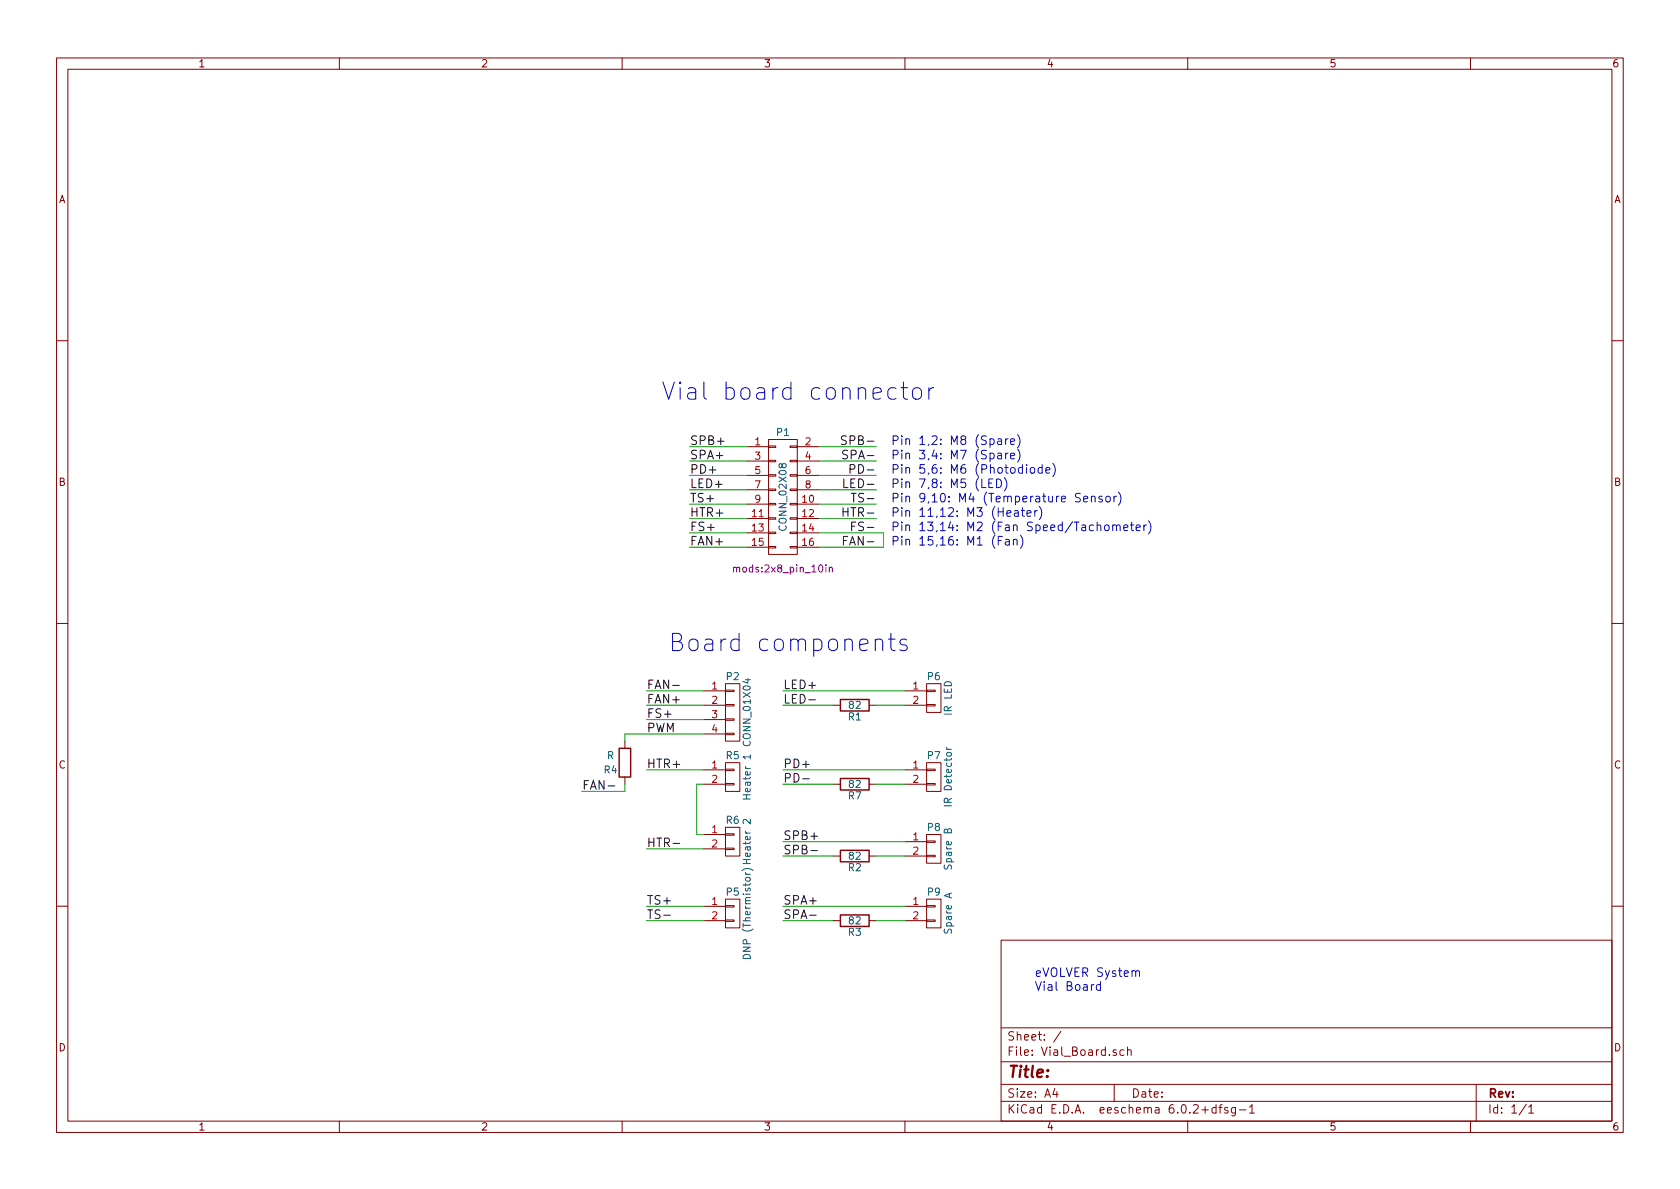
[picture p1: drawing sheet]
<svg xmlns="http://www.w3.org/2000/svg" width="297mm" height="210mm" viewBox="0 0 297 210" stroke-linecap="round" stroke-linejoin="round" font-family="sans-serif">
<g fill="none" stroke="#840000" stroke-width=".18">
<path d="M10 10.2h277v190.1h-277zM12 12.2h273v186.1h-273zM60 10.2v2M110 10.2v2M160 10.2v2M210 10.2v2M260 10.2v2M10 60.2h2M132.1 79h3.8M135.9 78.9h1.3v.2h-1.3zM135.9 77.7h5.1v20.3h-5.1zM139.7 78.9h1.3v.2h-1.3z"/>
<path d="M141 79h3.8M285 60.2h2M132.1 89.1h3.8M132.1 91.7h3.8M132.1 94.2h3.8M132.1 96.8h3.8M132.1 81.5h3.8M132.1 84.1h3.8M132.1 86.6h3.8M135.9 96.6h1.3v.3h-1.3zM135.9 94.1h1.3v.3h-1.3zM135.9 91.6h1.3v.2h-1.3z"/>
<path d="M135.9 89h1.3v.3h-1.3zM135.9 86.5h1.3v.2h-1.3zM135.9 83.9h1.3v.3h-1.3zM135.9 81.4h1.3v.3h-1.3zM139.7 96.6h1.3v.3h-1.3zM139.7 94.1h1.3v.3h-1.3zM139.7 91.6h1.3v.2h-1.3zM139.7 89h1.3v.3h-1.3zM139.7 86.5h1.3v.2h-1.3zM139.7 83.9h1.3v.3h-1.3zM139.7 81.4h1.3v.3h-1.3zM141 89.1h3.8"/>
<path d="M141 91.7h3.8M141 94.2h3.8M141 96.8h3.8M141 81.5h3.8M141 84.1h3.8M141 86.6h3.8M10 110.2h2M285 110.2h2M110.5 131.1v1.2M110.5 137.4v1.3M124.5 122.2h3.8M124.5 124.7h3.8"/>
<path d="M124.5 127.2h3.8M124.5 129.8h3.8M124.5 136.1h3.8M124.5 138.7h3.8M128.3 129.7h1.5v.2h-1.5zM128.3 127.1h1.5v.3h-1.5zM128.3 124.6h1.5v.2h-1.5zM128.3 122h1.5v.3h-1.5zM128.3 120.9h2.5v10.2h-2.5zM128.3 138.6h1.5v.2h-1.5zM128.3 136h1.5v.3h-1.5zM128.3 134.9h2.5v5h-2.5z"/>
<path d="M147.3 124.7h1.3M147.3 138.7h1.3M153.7 124.7h1.2M153.7 138.7h1.2M160 122.2h3.8M160 124.7h3.8M160 136.1h3.8M160 138.7h3.8M163.8 124.6h1.6v.2h-1.6zM163.8 122h1.6v.3h-1.6zM163.8 120.9h2.6v5.1h-2.6zM163.8 138.6h1.6v.2h-1.6z"/>
<path d="M163.8 136h1.6v.3h-1.6zM163.8 134.9h2.6v5h-2.6zM124.5 147.6h3.8M124.5 150.1h3.8M128.3 150h1.5v.2h-1.5zM128.3 147.4h1.5v.3h-1.5zM128.3 146.3h2.5v5.1h-2.5zM128.3 159h2.5v5.1h-2.5zM147.3 151.4h1.3M153.7 151.4h1.2M160 148.8h3.8M160 151.4h3.8"/>
<path d="M163.8 151.3h1.6v.2h-1.6zM163.8 148.7h1.6v.3h-1.6zM163.8 147.6h2.6v5h-2.6zM163.8 159h2.6v5.1h-2.6zM10 160.2h2M124.5 162.8h3.8M124.5 160.3h3.8M128.3 162.7h1.5v.2h-1.5zM128.3 160.1h1.5v.3h-1.5zM147.3 162.8h1.3M153.7 162.8h1.2M160 162.8h3.8"/>
<path d="M160 160.3h3.8M163.8 162.7h1.6v.2h-1.6zM163.8 160.1h1.6v.3h-1.6zM177 166.3h108v32h-108zM285 160.2h2M60 198.3v2M110 198.3v2M160 198.3v2M177 194.8h108M177 191.8h108M177 187.8h108M177 181.8h108"/>
<path d="M186.5 192.5l-.4 1h1M186.9 193v1M187.6 182.4l-1.3 1.9M197 191.8v3M197.4 185.7l-.4-.1-.2 .2 .1 .3 .5 .1v.4h-.6M198.7 185.7l-.4-.1-.3 .3v.4l.1 .3h.6M199.4 185.8l.2-.2 .3 .1 .1 .9M199.4 185.1v1.5M210 198.3v2M215 195.9l-.4-.1-.3 .3v.4l.1 .3h.6M215 195.3v1.5M215.5 195.8h.6"/>
<path d="M216.1 195.3l-.4 .2v1.3M217.1 195.9l-.4-.1-.2 .2 .1 .3 .5 .1v.4h-.6M218.4 195.8v1.2l-.3 .3h-.3M218.4 195.9l-.4-.1-.3 .3v.4l.2 .3h.5M219.1 196.3h1.2M220.9 195.8l.5-.5v1.5M220.9 196.8h.9M260 198.3v2M261 191.8v6.5M269.9 195.3l-1.3 1.9M270.3 195.8l.4-.5v1.5M270.3 196.8h.9"/>
</g>
<path d="M109.5 132.3h2v5.1h-2zM148.6 123.7h5.1v2h-5.1zM148.6 137.7h5.1v2h-5.1zM148.6 150.4h5.1v2h-5.1zM148.6 161.8h5.1v2h-5.1z" fill="none" stroke="#840000" stroke-width=".25"/>
<path d="M132.7 133.8h-1.3l.3 .4M132.7 133.5v.7M167.4 132.1l.2 .4M167.4 132.5h.8M131.2 153.9a1.46 1.46 0 0 1 1.9 0M131.8 154.3l.2 .3M132.7 144.9v.8l-1-.8-.3 .2 .1 .5M131.6 168.9a.66 .66 0 0 1 .7-.1 .66 .66 0 0 1 .4 .7h-1.3z" fill="none" stroke="#006464" stroke-width=".18"/>
<path d="M146 99.9v.1M129.7 100.4l.2-.1 .3 .1v.8M129.7 100.3v.9M146.6 100.4l.2-.1 .3 .1 .1 .8M146.6 100.3v.9" fill="none" stroke="#840084" stroke-width=".18"/>
<g fill="none" stroke="#0f0f0f" stroke-width=".18">
<path d="M149.6 77.2l-.5-.1-.3 .3 .1 .3 .7 .3v.5l-.3 .1-.5-.1M149.9 79.7l-.6-.1-.3 .3 .1 .4 .7 .3v.4l-.2 .1h-.6M149.1 89.8v1.5M149.1 90.5h.8M149.1 95.6h.5M149.2 84.7v1.5h.7M149.9 94.9h-.8v1.5M150.3 83l.7-.1 .2-.2-.1-.4-.2-.1h-.6v1.5M150.5 87.2h.9M150.6 93h.5M151.3 92.3h-.7v1.5M107.5 139h1.2"/>
<path d="M118.9 121.2h1.2M141.9 137.7h1.2M143 123.7h1.2M119 149.1h1.2M143.4 150.4h1.1M117.4 161.8h1.1M143.2 161.8h1.1"/>
</g>
<g fill="none" stroke="#0000c2" stroke-width=".18">
<path d="M158.4 68.7l-.3-.1h-.5l-.5 .3-.1 .2v.9l.3 .5 .3 .1h.5l.3-.1M159.3 68.6h1.2M159.7 67.6v2.6l.2 .3 .6 .1M161.5 68.9a.83 .83 0 0 1 .8-.3 .83 .83 0 0 1 .6 .5v.9a.83 .83 0 0 1-.8 .6 .83 .83 0 0 1-.8-.6v-.9zM164.2 68.6v2M165.1 68.6a.78 .78 0 0 0-.9 .5M176.4 77.7h.6l.1 .9M177.1 78h-.5a.3 .3 0 0 0-.3 .3 .3 .3 0 0 0 .3 .3l.5-.1M177.8 77.6v1M178.2 77.6l-.3 .1-.1 .2M178.7 78.1l.7-.1-.1-.3-.4-.1-.2 .2v.7h.6M179.9 79.4a1.75 1.75 0 0 1 0 2.3"/>
<path d="M179.9 76.9a1.75 1.75 0 0 1 0 2.3M174.8 85.4h.5M175.6 84.7h-.8v1.5h.8M176.2 84.7a.77 .77 0 0 1 .9 .8 .77 .77 0 0 1-.9 .7zM176.4 80.2h.6l.1 .9M176.5 95.6h.5M177.1 80.5l-.5 .1a.3 .3 0 0 0-.3 .3 .3 .3 0 0 0 .3 .2h.5M177.2 94.9h-.7v1.5M177.6 84.5a1.75 1.75 0 0 1 0 2.3M177.8 95.4h.6l.1 1M177.8 80.1v1M178.2 80.1l-.3 .1-.1 .2"/>
<path d="M178.5 95.7l-.6 .1a.3 .3 0 0 0-.2 .3 .3 .3 0 0 0 .2 .3l.6-.1M178.7 80.6l.7-.1-.1-.3-.4-.1-.2 .2v.8h.6M179.2 95.5l.2-.1h.4v1M179.2 95.4v1M179.4 90.4h.6l.1 .9M180.1 90.7h-.6a.3 .3 0 0 0-.2 .3 .3 .3 0 0 0 .2 .3l.6-.1M180.4 94.6a1.75 1.75 0 0 1 0 2.4M180.6 90.3h.5M180.8 89.8v1.3l.3 .2M181.5 82.2v.1M181.6 90.8l.7-.1-.1-.3-.4-.1-.2 .2v.7h.6M182.3 82.7h.4l.3 .3v.4l-.3 .3-.4-.1-.1-.2v-.4z"/>
<path d="M183 90.3v1M183.4 90.3l-.3 .1-.1 .2M183.8 89.6a1.75 1.75 0 0 1 0 2.3M184.3 82.7h-.5l-.3 .3v.4l.2 .2h.6M184.3 82.2v1.5M184.9 83.2l.7-.2v-.3h-.5l-.2 .2 .1 .7h.6M186.1 81.9a1.75 1.75 0 0 1 0 2.4M191.6 88.3l.7-.2-.1-.3-.4-.1-.2 .3 .1 .7h.5M193 87.9l.2-.2 .4 .1v1M193 87.7v1.1M194.9 87.8l-.4-.1-.2 .3v.2l.6 .1v.4h-.6M195.4 92.9l.4-.1 .3 .3v.5l-.3 .2h-.4l-.1-.2v-.5z"/>
<path d="M195.6 87.9l.2-.2 .4 .2 .1 .6-.1 .2-.4 .1-.2-.2zM196.7 93l.3-.2 .3 .1 .1 .9M196.7 92.8v1M197 87.7v1.1M197.4 93l.2-.2 .4 .1 .1 .9M197.4 87.7l-.3 .1-.1 .2M197.8 87a1.75 1.75 0 0 1 0 2.3M198.7 93.3l.7-.1v-.3l-.5-.1-.2 .2 .1 .8h.6M199.9 92.8h.5M200.1 92.3v1.3l.3 .2M200.9 93.3l.7-.1-.1-.3-.4-.1-.2 .2 .1 .8h.5M202.3 92.8v1"/>
<path d="M202.7 92.8l-.3 .1-.1 .2M203.1 92.1a1.75 1.75 0 0 1 0 2.3M154.8 113.3a.76 .76 0 0 1 1.3 .2v1.5M157.1 113h1.1M157.5 112v2.6l.2 .3 .5 .1M160.3 113.2l-.7-.2-.3 .2-.2 .3 .2 .4 1 .3 .1 .3-.1 .4-.3 .1h-.6l-.3-.1M193.4 174.1l-.3 .1-.1 .2M194.6 174.2l-.5-.1-.3 .3v.4l.2 .3h.6M194.6 173.6v1.5M200.8 171.9l.2-.2h.4l.1 1"/>
</g>
<g fill="none" stroke="#009600" stroke-width=".18">
<path d="M121.9 79h10.2M144.8 79h10.1M121.9 81.5h10.2M121.9 94.2h10.2M121.9 96.8h10.2M121.9 91.7h10.2M121.9 89.1h10.2M121.9 84.1h10.2M121.9 86.6h10.2M144.8 81.5h10.1M144.8 94.2h11.4v2.6h-11.4M144.8 91.7h10.1"/>
<path d="M144.8 89.1h10.1M144.8 84.1h10.1M144.8 86.6h10.1M110.5 138.7v1.2h-7.6M114.3 136.1h10.2M114.3 122.2h10.2M114.3 124.7h10.2M114.3 127.2h10.2M124.5 138.7h-1.3v8.9h1.3M124.5 129.8h-14v1.3M138.4 138.7h8.9M138.4 136.1h21.6"/>
<path d="M138.4 122.2h21.6M138.4 124.7h8.9M154.9 138.7h5.1M154.9 124.7h5.1M114.3 150.1h10.2M138.4 151.4h8.9M138.4 148.8h21.6M154.9 151.4h5.1M114.3 162.8h10.2M114.3 160.3h10.2M138.4 162.8h8.9M138.4 160.3h21.6"/>
<path d="M154.9 162.8h5.1"/>
</g>
<g font-size="4.2" fill="#0000c2">
<text x="116.8" y="70.7">Vial board connector</text>
<text x="118.1" y="115.2">Board components</text>
</g>
<text font-size="2.8" fill="#840000" x="178" y="190.6">Title:</text>
<g font-size="2.1" fill="#0f0f0f">
<text x="121.9" y="81.2">SPA+</text>
<text x="121.9" y="78.7">SPB+</text>
<text x="121.9" y="83.8">PD+</text>
<text x="149.9" y="78.7">SPB-</text>
<text x="149.9" y="81.2">SPA-</text>
<text x="151.3" y="83.8">PD-</text>
<text x="121.9" y="86.3">LED+</text>
<text x="121.9" y="88.8">TS+</text>
<text x="150" y="86.3">LED-</text>
<text x="151.5" y="88.8">TS-</text>
<text x="121.9" y="91.4">HTR+</text>
<text x="121.9" y="93.9">FS+</text>
<text x="149.9" y="91.4">HTR-</text>
<text x="151.5" y="93.9">FS-</text>
<text x="121.9" y="96.5">FAN+</text>
<text x="149.9" y="96.5">FAN-</text>
<text x="114.3" y="121.9">FAN-</text>
<text x="114.3" y="124.4">FAN+</text>
<text x="138.4" y="124.4">LED-</text>
<text x="138.4" y="121.9">LED+</text>
<text x="114.3" y="126.9">FS+</text>
<text x="114.3" y="129.5">PWM</text>
<text x="114.3" y="135.8">HTR+</text>
<text x="138.4" y="135.8">PD+</text>
<text x="102.9" y="139.6">FAN-</text>
<text x="138.4" y="138.4">PD-</text>
<text x="114.3" y="149.8">HTR-</text>
<text x="138.4" y="148.5">SPB+</text>
<text x="138.4" y="151.1">SPB-</text>
<text x="114.3" y="160">TS+</text>
<text x="138.4" y="160">SPA+</text>
<text x="114.3" y="162.5">TS-</text>
<text x="138.4" y="162.5">SPA-</text>
</g>
<g font-size="2.1" fill="#0000c2">
<text x="157.5" y="83.8">Pin 5,6: M6 (Photodiode)</text>
<text x="157.5" y="81.2">Pin 3,4: M7 (Spare)</text>
<text x="157.5" y="78.7">Pin 1,2: M8 (Spare)</text>
<text x="157.5" y="88.8">Pin 9,10: M4 (Temperature Sensor)</text>
<text x="157.5" y="86.3">Pin 7,8: M5 (LED)</text>
<text x="157.5" y="93.9">Pin 13,14: M2 (Fan Speed/Tachometer)</text>
<text x="157.5" y="91.4">Pin 11,12: M3 (Heater)</text>
<text x="157.5" y="96.5">Pin 15,16: M1 (Fan)</text>
<text x="182.9" y="172.7">eVOLVER System</text>
<text x="182.9" y="175.2">Vial Board</text>
</g>
<g font-size="2.1" fill="#840000">
<text x="178" y="184">Sheet: /</text>
<text x="178" y="186.7">File: Vial_Board.sch</text>
<text x="178" y="196.9">KiCad E.D.A. eeschema 6.0.2+dfsg-1</text>
<text x="178" y="194.1">Size: A4</text>
<text x="200" y="194.1">Date:</text>
<text x="263" y="194.1">Rev:</text>
<text x="263" y="196.9">Id: 1/1</text>
</g>
<g font-size="1.8" fill="#840000">
<text x="35" y="11.9">1</text>
<text x="85" y="11.9">2</text>
<text x="135" y="11.9">3</text>
<text x="185" y="11.9">4</text>
<text x="235" y="11.9">5</text>
<text x="285" y="11.9">6</text>
<text x="10.3" y="35.9">A</text>
<text x="285.3" y="35.9">A</text>
<text x="10.3" y="85.9">B</text>
<text x="285.3" y="85.9">B</text>
<text x="10.3" y="135.9">C</text>
<text x="285.3" y="135.9">C</text>
<text x="10.3" y="185.9">D</text>
<text x="285.3" y="185.9">D</text>
<text x="35" y="199.9">1</text>
<text x="85" y="199.9">2</text>
<text x="135" y="199.9">3</text>
<text x="185" y="199.9">4</text>
<text x="235" y="199.9">5</text>
<text x="285" y="199.9">6</text>
</g>
<g font-size="1.8" fill="#006464">
<text x="137.3" y="77.1">P1</text>
<text x="139.1" y="93.5" transform="rotate(-90 139.1 93.5)">CONN_02X08</text>
<text x="128.5" y="120.3">P2</text>
<text x="150.1" y="125.3">82</text>
<text x="164" y="120.3">P6</text>
<text x="132.7" y="131.6" transform="rotate(-90 132.7 131.6)">CONN_01X04</text>
<text x="150" y="127.4">R1</text>
<text x="168.3" y="126.3" transform="rotate(-90 168.3 126.3)">IR LED</text>
<text x="106.8" y="136.8">R4</text>
<text x="107.3" y="134.2">R</text>
<text x="128.4" y="134.2">R5</text>
<text x="164" y="134.2">P7</text>
<text x="132.7" y="140.9" transform="rotate(-90 132.7 140.9)">Heater 1</text>
<text x="150" y="141.3">R7</text>
<text x="150.1" y="139.3">82</text>
<text x="168.3" y="142.1" transform="rotate(-90 168.3 142.1)">IR Detector</text>
<text x="128.4" y="145.7">R6</text>
<text x="164" y="146.9">P8</text>
<text x="132.7" y="152.3" transform="rotate(-90 132.7 152.3)">Heater 2</text>
<text x="150" y="154">R2</text>
<text x="150.1" y="152">82</text>
<text x="168.3" y="153.5" transform="rotate(-90 168.3 153.5)">Spare B</text>
<text x="128.5" y="158.4">P5</text>
<text x="164" y="158.4">P9</text>
<text x="150" y="165.5">R3</text>
<text x="150.1" y="163.4">82</text>
<text x="168.3" y="164.9" transform="rotate(-90 168.3 164.9)">Spare A</text>
<text x="132.7" y="168.9" transform="rotate(-90 132.7 168.9)">DNP (Thermistor)</text>
</g>
<g font-size="1.8" fill="#a90000">
<text x="133.5" y="78.7">1</text>
<text x="133.5" y="81.3">3</text>
<text x="133.5" y="83.8">5</text>
<text x="142.4" y="78.7">2</text>
<text x="142.4" y="81.3">4</text>
<text x="142.4" y="83.8">6</text>
<text x="133.5" y="86.4">7</text>
<text x="133.5" y="88.9">9</text>
<text x="141.9" y="88.9">10</text>
<text x="142.4" y="86.4">8</text>
<text x="133" y="91.4">11</text>
<text x="133" y="94">13</text>
<text x="141.9" y="91.4">12</text>
<text x="141.9" y="94">14</text>
<text x="133" y="96.5">15</text>
<text x="141.9" y="96.5">16</text>
<text x="125.9" y="121.9">1</text>
<text x="125.9" y="124.5">2</text>
<text x="161.4" y="121.9">1</text>
<text x="161.4" y="124.5">2</text>
<text x="125.9" y="127">3</text>
<text x="125.9" y="129.5">4</text>
<text x="125.9" y="135.9">1</text>
<text x="161.4" y="135.9">1</text>
<text x="125.9" y="138.4">2</text>
<text x="161.4" y="138.4">2</text>
<text x="125.9" y="147.3">1</text>
<text x="125.9" y="149.9">2</text>
<text x="161.4" y="148.6">1</text>
<text x="161.4" y="151.1">2</text>
<text x="125.9" y="160">1</text>
<text x="161.4" y="160">1</text>
<text x="125.9" y="162.6">2</text>
<text x="161.4" y="162.6">2</text>
</g>
<text font-size="1.8" fill="#840084" x="130.2" y="101.2">mods:2x8_pin_10in</text>
</svg>
